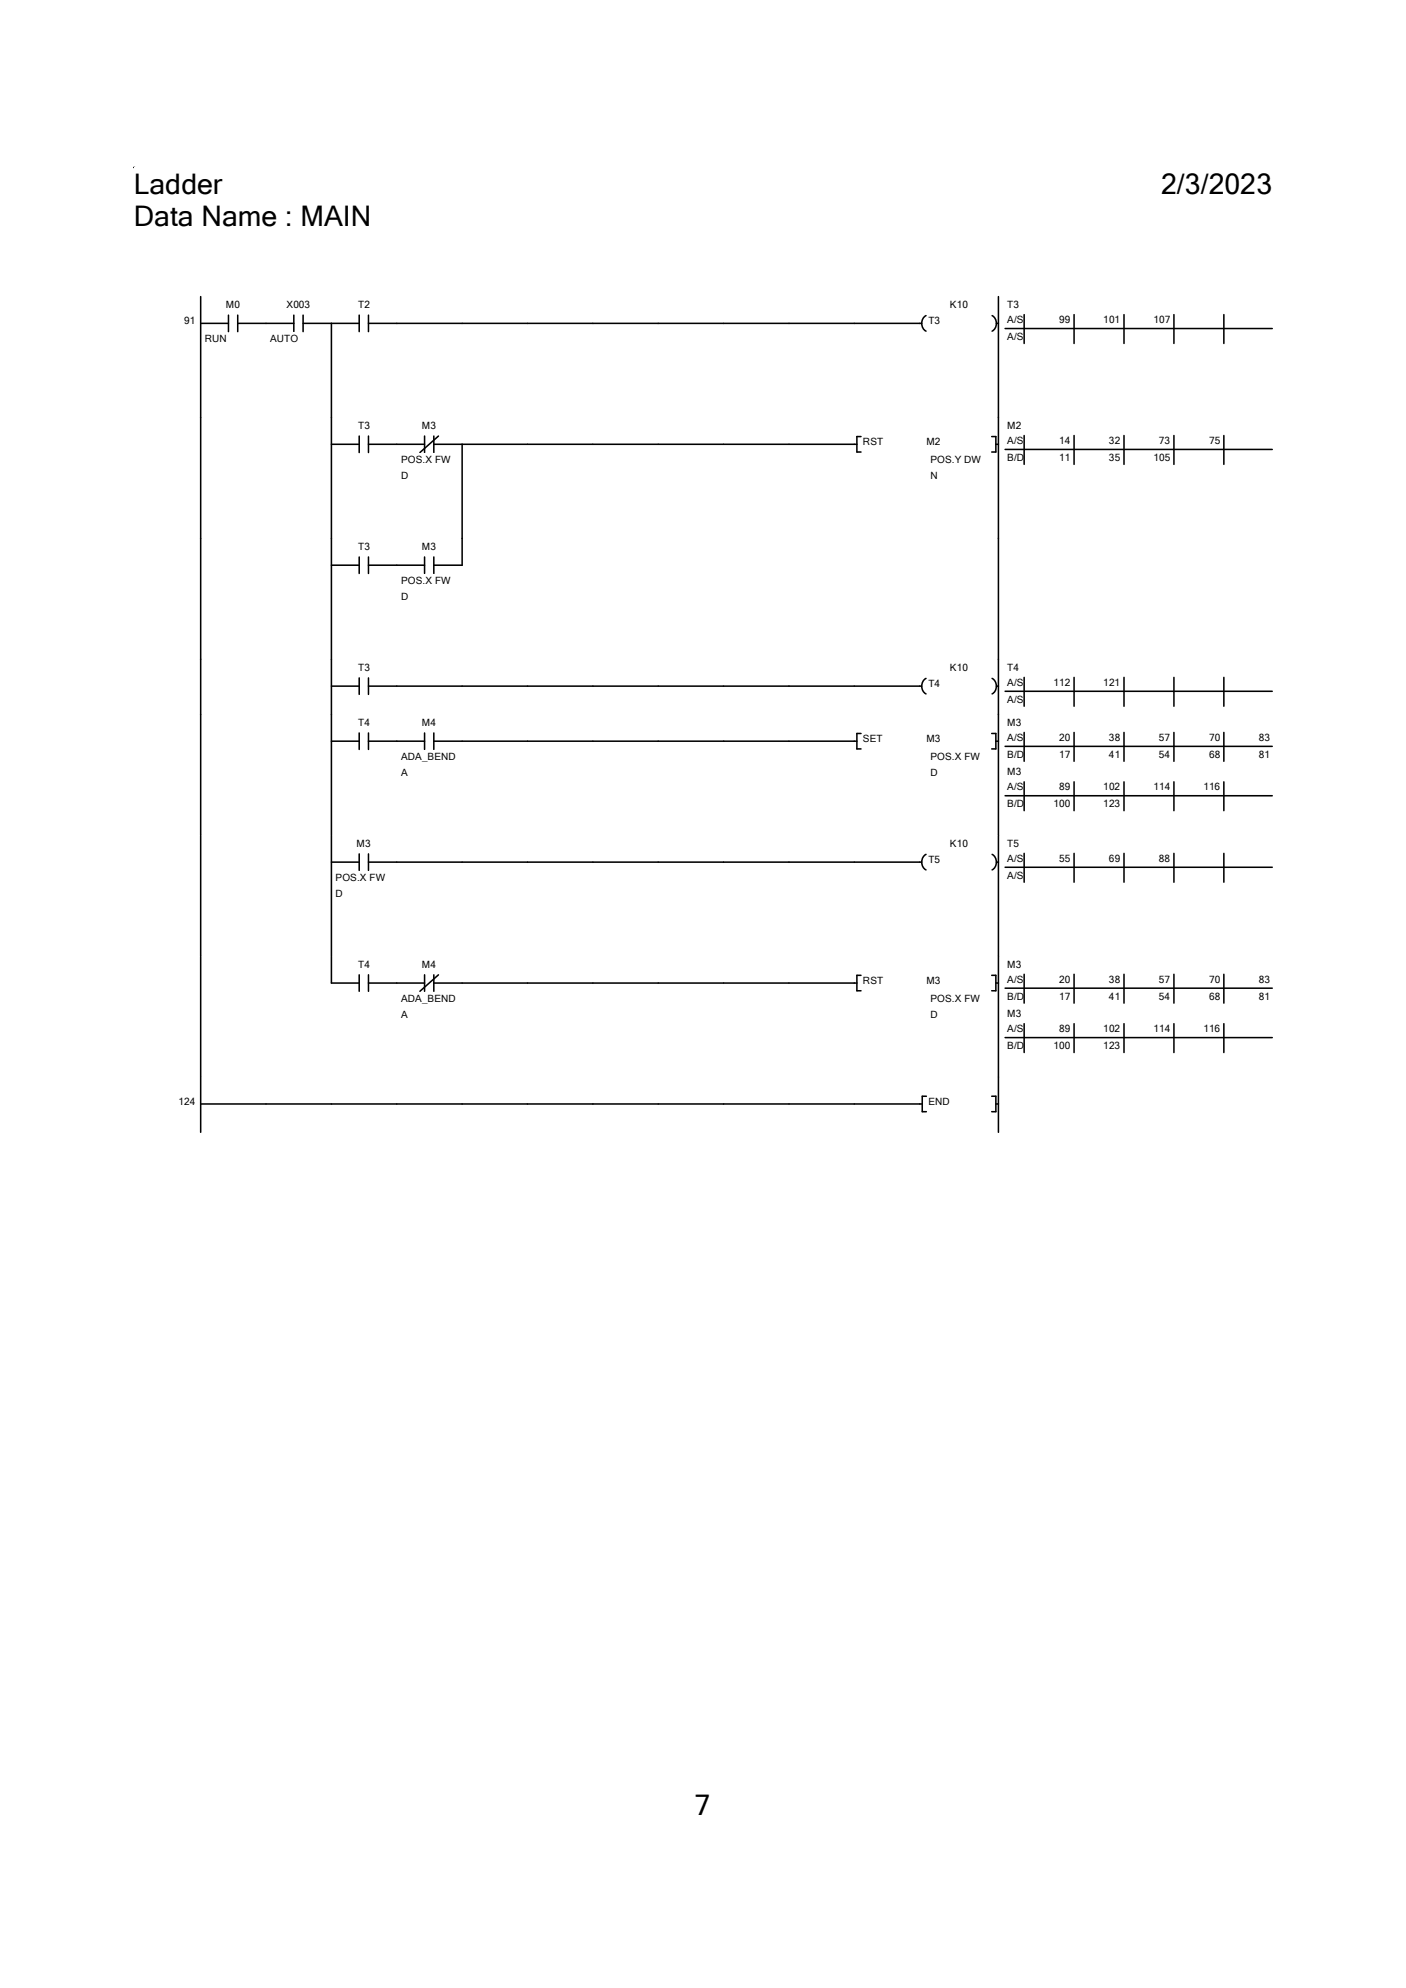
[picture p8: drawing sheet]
<svg xmlns="http://www.w3.org/2000/svg" width="210mm" height="297mm" viewBox="0 0 210 297" stroke-linecap="round" stroke-linejoin="round" font-family="sans-serif">
<path d="M20 44.3h170v218h-170z" fill-rule="evenodd" fill="#fff" stroke="#fff" stroke-width=".23"/>
<g fill="#fff">
<path d="M20 44.3h117.4v18.1h-117.4z" fill-rule="evenodd"/>
<path d="M137.4 44.3h11.7v18.1h-11.7zM27.5 47.1h2.1v1.7h-2.1z" fill-rule="evenodd"/>
</g>
<path d="M33.7 44.6h2.2v1.7h-2.2z" fill="#fff"/>
<path d="M30 48.3h4.1M34.1 47.1v2.4M35.5 48.3h4.2M35.5 47.1v2.4" fill="none" stroke="#000" stroke-width=".23"/>
<path d="M30.6 49.7h3.3v1.7h-3.3z" fill="#fff"/>
<path d="M30 44.3v18.1" fill="none" stroke="#000" stroke-width=".23"/>
<path d="M42.8 44.6h3.6v1.7h-3.6z" fill="#fff"/>
<path d="M39.7 48.3h4.2M43.9 47.1v2.4M45.3 48.3h4.2M45.3 47.1v2.4" fill="none" stroke="#000" stroke-width=".23"/>
<g fill="#fff">
<path d="M40.3 49.7h4.3v1.7h-4.3z"/>
<path d="M53.5 44.6h1.8v1.7h-1.8z"/>
</g>
<path d="M53.7 48.3h-4.2v14.1M53.7 47.1v2.4M55 48.3h82.7M55 47.1v2.4M138.3 47.2a1.37 1.37 0 0 0 0 2.3" fill="none" stroke="#000" stroke-width=".23"/>
<g fill="#fff">
<path d="M141.9 44.6h2.7v1.7h-2.7z"/>
<path d="M138.7 47.1h1.8v1.7h-1.8z"/>
</g>
<path d="M148.2 47.2a1.37 1.37 0 0 1 0 2.3M148.8 48.3h.3M149.1 44.3v18.1" fill="none" stroke="#000" stroke-width=".23"/>
<g fill="#fff">
<path d="M150.2 44.3h39.8v7.4h-39.8z"/>
<path d="M150.5 44.6h1.7v1.7h-1.7z"/>
<path d="M150.5 46.9h2.4v1.7h-2.4z"/>
<path d="M158.2 46.9h2.1v1.7h-2.1z"/>
<path d="M164.8 46.9h3v1.7h-3z"/>
<path d="M172.3 46.9h3v1.7h-3z"/>
<path d="M150.5 49.4h2.4v1.7h-2.4z"/>
</g>
<path d="M150.1 49.1h39.9M153 47v4.3M160.4 47v4.3M167.9 47v4.3M175.3 47v4.3M182.8 47v4.3" fill="none" stroke="#000" stroke-width=".23"/>
<path d="M20 62.4h129.1v18.1h-129.1z" fill-rule="evenodd" fill="#fff"/>
<path d="M30 62.4v18" fill="none" stroke="#000" stroke-width=".23"/>
<path d="M53.5 62.7h1.8v1.7h-1.8z" fill="#fff"/>
<path d="M49.5 66.4h4.2M49.5 62.4v18M53.7 65.1v2.5M55 66.4h4.3M55 65.1v2.5" fill="none" stroke="#000" stroke-width=".23"/>
<path d="M63 62.7h2.2v1.7h-2.2z" fill="#fff"/>
<path d="M59.3 66.4h4.1M63.4 65.1v2.5M64.8 66.4h4.2M64.8 65.1v2.5M65.5 65.1l-2.8 2.5" fill="none" stroke="#000" stroke-width=".23"/>
<g fill="#fff">
<path d="M59.9 67.8h7.5v1.7h-7.5z"/>
<path d="M59.9 70.2h1.1v1.7h-1.1z"/>
</g>
<path d="M128 66.4h-59v14M128.6 65.2h-.6v2.3h.6" fill="none" stroke="#000" stroke-width=".23"/>
<g fill="#fff">
<path d="M128.9 65.2h3.1v1.6h-3.1z"/>
<path d="M138.4 65.2h2.1v1.6h-2.1z"/>
<path d="M139 67.8h7.6v1.7h-7.6z"/>
<path d="M139 70.2h1.1v1.7h-1.1z"/>
</g>
<path d="M148.1 65.2h.7v2.3h-.7M148.8 66.4h.3M149.1 62.4v18" fill="none" stroke="#000" stroke-width=".23"/>
<g fill="#fff">
<path d="M150.2 62.4h39.8v7.4h-39.8z"/>
<path d="M150.5 62.7h2.1v1.7h-2.1z"/>
<path d="M150.5 64.9h2.4v1.7h-2.4z"/>
<path d="M158.2 64.9h2.1v1.7h-2.1z"/>
<path d="M165.7 64.9h2.1v1.7h-2.1z"/>
<path d="M173.1 64.9h2.1v1.7h-2.1z"/>
<path d="M180.6 64.9h2.1v1.7h-2.1z"/>
<path d="M150.5 67.4h2.5v1.7h-2.5z"/>
<path d="M158.2 67.4h2.1v1.7h-2.1z"/>
<path d="M165.7 67.4h2.1v1.7h-2.1z"/>
<path d="M172.3 67.4h3v1.7h-3z"/>
</g>
<path d="M150.1 67.1h39.9M153 65.1v4.3M160.4 65.1v4.3M167.9 65.1v4.3M175.3 65.1v4.3M182.8 65.1v4.3" fill="none" stroke="#000" stroke-width=".23"/>
<path d="M20 80.5h117.4v18.1h-117.4z" fill-rule="evenodd" fill="#fff"/>
<path d="M137.4 80.5h11.7v18.1h-11.7z" fill="#fff"/>
<path d="M30 80.4v18.1" fill="none" stroke="#000" stroke-width=".23"/>
<path d="M53.5 80.8h1.8v1.7h-1.8z" fill="#fff"/>
<path d="M49.5 84.4h4.2M49.5 80.4v18.1M53.7 83.2v2.5M55 84.4h4.3M55 83.2v2.5" fill="none" stroke="#000" stroke-width=".23"/>
<path d="M63 80.8h2.2v1.7h-2.2z" fill="#fff"/>
<path d="M59.3 84.4h4.1M63.4 83.2v2.5M64.8 84.4h4.2M64.8 83.2v2.5" fill="none" stroke="#000" stroke-width=".23"/>
<g fill="#fff">
<path d="M59.9 85.8h7.5v1.7h-7.5z"/>
<path d="M59.9 88.3h1.1v1.7h-1.1z"/>
</g>
<path d="M69 80.4v4M149.1 80.4v18.1" fill="none" stroke="#000" stroke-width=".23"/>
<path d="M20 98.6h117.4v8.2h-117.4z" fill-rule="evenodd" fill="#fff"/>
<path d="M137.4 98.6h11.7v8.2h-11.7z" fill="#fff"/>
<path d="M30 98.5v8.2" fill="none" stroke="#000" stroke-width=".23"/>
<path d="M53.5 98.8h1.8v1.7h-1.8z" fill="#fff"/>
<path d="M49.5 98.5v8.2M49.5 102.5h4.2M53.7 101.3v2.4M55 102.5h82.7M55 101.3v2.4M138.3 101.4a1.37 1.37 0 0 0 0 2.3" fill="none" stroke="#000" stroke-width=".23"/>
<g fill="#fff">
<path d="M141.9 98.8h2.7v1.7h-2.7z"/>
<path d="M138.7 101.3h1.8v1.7h-1.8z"/>
</g>
<path d="M149.1 98.5v8.2M148.2 101.4a1.37 1.37 0 0 1 0 2.3M148.8 102.5h.3" fill="none" stroke="#000" stroke-width=".23"/>
<g fill="#fff">
<path d="M150.2 98.5h39.8v7.4h-39.8z"/>
<path d="M150.5 98.8h1.7v1.7h-1.7z"/>
<path d="M150.5 101h2.4v1.7h-2.4z"/>
<path d="M157.4 101h2.9v1.7h-2.9z"/>
<path d="M164.8 101h3v1.7h-3z"/>
<path d="M150.5 103.6h2.4v1.7h-2.4z"/>
</g>
<path d="M150.1 103.3h39.9M153 101.2v4.3M160.4 101.2v4.3M167.9 101.2v4.3M175.3 101.2v4.3M182.8 101.2v4.3" fill="none" stroke="#000" stroke-width=".23"/>
<path d="M20 106.8h129.1v18h-129.1z" fill-rule="evenodd" fill="#fff"/>
<path d="M30 106.7v18.1" fill="none" stroke="#000" stroke-width=".23"/>
<path d="M53.5 107.1h1.8v1.7h-1.8z" fill="#fff"/>
<path d="M49.5 110.7h4.2M49.5 106.7v18.1M53.7 109.5v2.5M55 110.7h4.3M55 109.5v2.5" fill="none" stroke="#000" stroke-width=".23"/>
<path d="M63 107.1h2.2v1.7h-2.2z" fill="#fff"/>
<path d="M59.3 110.7h4.1M63.4 109.5v2.5M64.8 110.7h4.2M64.8 109.5v2.5" fill="none" stroke="#000" stroke-width=".23"/>
<g fill="#fff">
<path d="M59.9 112.1h8.2v1.7h-8.2z"/>
<path d="M59.9 114.6h1v1.7h-1z"/>
</g>
<path d="M69 110.7h59M128.6 109.6h-.6v2.3h.6" fill="none" stroke="#000" stroke-width=".23"/>
<g fill="#fff">
<path d="M128.9 109.5h3v1.7h-3z"/>
<path d="M138.4 109.5h2.1v1.7h-2.1z"/>
<path d="M139 112.1h7.4v1.7h-7.4z"/>
<path d="M139 114.6h1.1v1.7h-1.1z"/>
</g>
<path d="M148.1 109.6h.7v2.3h-.7M148.8 110.7h.3M149.1 106.7v18.1" fill="none" stroke="#000" stroke-width=".23"/>
<g fill="#fff">
<path d="M150.2 106.7h39.8v14.8h-39.8z"/>
<path d="M150.5 107.1h2.1v1.7h-2.1z"/>
<path d="M150.5 109.3h2.4v1.7h-2.4z"/>
<path d="M158.2 109.3h2.1v1.7h-2.1z"/>
<path d="M165.7 109.3h2.1v1.7h-2.1z"/>
<path d="M173.1 109.3h2.1v1.7h-2.1z"/>
<path d="M180.6 109.3h2.1v1.7h-2.1z"/>
<path d="M188 109.3h2.2v1.7h-2.2z"/>
<path d="M150.5 111.8h2.5v1.7h-2.5z"/>
<path d="M158.2 111.8h2.1v1.7h-2.1z"/>
<path d="M165.7 111.8h2.1v1.7h-2.1z"/>
<path d="M173.1 111.8h2.1v1.7h-2.1z"/>
<path d="M180.6 111.8h2.1v1.7h-2.1z"/>
<path d="M188 111.8h2.2v1.7h-2.2z"/>
</g>
<path d="M150.1 111.5h39.9M153 109.4v4.3M160.4 109.4v4.3M167.9 109.4v4.3M175.3 109.4v4.3M182.8 109.4v4.3" fill="none" stroke="#000" stroke-width=".23"/>
<g fill="#fff">
<path d="M150.5 114.4h2.1v1.7h-2.1z"/>
<path d="M150.5 116.7h2.4v1.7h-2.4z"/>
<path d="M158.2 116.7h2.1v1.7h-2.1z"/>
<path d="M164.8 116.7h3v1.7h-3z"/>
<path d="M172.3 116.7h3v1.7h-3z"/>
<path d="M179.7 116.7h3v1.7h-3z"/>
<path d="M150.5 119.2h2.5v1.7h-2.5z"/>
<path d="M157.4 119.2h2.9v1.7h-2.9z"/>
<path d="M164.8 119.2h3v1.7h-3z"/>
</g>
<path d="M150.1 118.9h39.9M153 116.8v4.3M160.4 116.8v4.3M167.9 116.8v4.3M175.3 116.8v4.3M182.8 116.8v4.3" fill="none" stroke="#000" stroke-width=".23"/>
<path d="M20 124.8h117.4v18.1h-117.4z" fill-rule="evenodd" fill="#fff"/>
<path d="M137.4 124.8h11.7v18.1h-11.7z" fill="#fff"/>
<path d="M30 124.8v18.1" fill="none" stroke="#000" stroke-width=".23"/>
<path d="M53.3 125.1h2.1v1.7h-2.1z" fill="#fff"/>
<path d="M49.5 128.8h4.2M53.7 127.6v2.4M55 128.8h4.3M55 127.6v2.4" fill="none" stroke="#000" stroke-width=".23"/>
<g fill="#fff">
<path d="M50.1 130.2h7.5v1.7h-7.5z"/>
<path d="M50.1 132.6h1.1v1.7h-1.1z"/>
</g>
<path d="M49.5 124.8v18.1M59.3 128.8h78.4M138.3 127.6a1.37 1.37 0 0 0 0 2.4" fill="none" stroke="#000" stroke-width=".23"/>
<g fill="#fff">
<path d="M141.9 125.1h2.7v1.7h-2.7z"/>
<path d="M138.7 127.6h1.8v1.7h-1.8z"/>
</g>
<path d="M148.2 127.6a1.37 1.37 0 0 1 0 2.4M148.8 128.8h.3M149.1 124.8v18.1" fill="none" stroke="#000" stroke-width=".23"/>
<g fill="#fff">
<path d="M150.2 124.8h39.8v7.4h-39.8z"/>
<path d="M150.5 125.1h1.7v1.7h-1.7z"/>
<path d="M150.5 127.3h2.4v1.7h-2.4z"/>
<path d="M158.2 127.3h2.1v1.7h-2.1z"/>
<path d="M165.7 127.3h2.1v1.7h-2.1z"/>
<path d="M173.1 127.3h2.1v1.7h-2.1z"/>
<path d="M150.5 129.9h2.4v1.7h-2.4z"/>
</g>
<path d="M150.1 129.6h39.9M153 127.5v4.3M160.4 127.5v4.3M167.9 127.5v4.3M175.3 127.5v4.3M182.8 127.5v4.3" fill="none" stroke="#000" stroke-width=".23"/>
<path d="M20 142.9h129.1v18.1h-129.1z" fill-rule="evenodd" fill="#fff"/>
<path d="M30 142.9v18" fill="none" stroke="#000" stroke-width=".23"/>
<path d="M53.5 143.2h1.8v1.7h-1.8z" fill="#fff"/>
<path d="M49.5 142.9v4h4.2M53.7 145.6v2.5M55 146.9h4.3M55 145.6v2.5" fill="none" stroke="#000" stroke-width=".23"/>
<path d="M63 143.2h2.2v1.7h-2.2z" fill="#fff"/>
<path d="M59.3 146.9h4.1M63.4 145.6v2.5M64.8 146.9h4.2M64.8 145.6v2.5M65.5 145.6l-2.8 2.5" fill="none" stroke="#000" stroke-width=".23"/>
<g fill="#fff">
<path d="M59.9 148.3h8.2v1.6h-8.2z"/>
<path d="M59.9 150.7h1v1.7h-1z"/>
</g>
<path d="M69 146.9h59M128.6 145.7h-.6v2.3h.6" fill="none" stroke="#000" stroke-width=".23"/>
<g fill="#fff">
<path d="M128.9 145.6h3.1v1.7h-3.1z"/>
<path d="M138.4 145.6h2.1v1.7h-2.1z"/>
<path d="M139 148.3h7.4v1.6h-7.4z"/>
<path d="M139 150.7h1.1v1.7h-1.1z"/>
</g>
<path d="M148.1 145.7h.7v2.3h-.7M148.8 146.9h.3M149.1 142.9v18" fill="none" stroke="#000" stroke-width=".23"/>
<g fill="#fff">
<path d="M150.2 142.9h39.8v14.7h-39.8z"/>
<path d="M150.5 143.2h2.1v1.7h-2.1z"/>
<path d="M150.5 145.4h2.4v1.7h-2.4z"/>
<path d="M158.2 145.4h2.1v1.7h-2.1z"/>
<path d="M165.7 145.4h2.1v1.7h-2.1z"/>
<path d="M173.1 145.4h2.1v1.7h-2.1z"/>
<path d="M180.6 145.4h2.1v1.7h-2.1z"/>
<path d="M188 145.4h2.2v1.7h-2.2z"/>
<path d="M150.5 148h2.5v1.6h-2.5z"/>
<path d="M158.2 148h2.1v1.6h-2.1z"/>
<path d="M165.7 148h2.1v1.6h-2.1z"/>
<path d="M173.1 148h2.1v1.6h-2.1z"/>
<path d="M180.6 148h2.1v1.6h-2.1z"/>
<path d="M188 148h2.2v1.6h-2.2z"/>
</g>
<path d="M150.1 147.6h39.9M153 145.6v4.3M160.4 145.6v4.3M167.9 145.6v4.3M175.3 145.6v4.3M182.8 145.6v4.3" fill="none" stroke="#000" stroke-width=".23"/>
<g fill="#fff">
<path d="M150.5 150.6h2.1v1.7h-2.1z"/>
<path d="M150.5 152.8h2.4v1.7h-2.4z"/>
<path d="M158.2 152.8h2.1v1.7h-2.1z"/>
<path d="M164.8 152.8h3v1.7h-3z"/>
<path d="M172.3 152.8h3v1.7h-3z"/>
<path d="M179.7 152.8h3v1.7h-3z"/>
<path d="M150.5 155.3h2.5v1.7h-2.5z"/>
<path d="M157.4 155.3h2.9v1.7h-2.9z"/>
<path d="M164.8 155.3h3v1.7h-3z"/>
</g>
<path d="M150.1 155h39.9M153 152.9v4.3M160.4 152.9v4.3M167.9 152.9v4.3M175.3 152.9v4.3M182.8 152.9v4.3" fill="none" stroke="#000" stroke-width=".23"/>
<g fill="#fff">
<path d="M20 161h117.4v8.2h-117.4z" fill-rule="evenodd"/>
<path d="M137.4 161h11.7v8.2h-11.7zM26.7 163.7h2.9v1.7h-2.9z" fill-rule="evenodd"/>
</g>
<path d="M30 164.9h107.8M30 160.9v8.3M138.4 163.8h-.6v2.3h.6" fill="none" stroke="#000" stroke-width=".23"/>
<path d="M138.7 163.7h3.2v1.7h-3.2z" fill="#fff"/>
<path d="M20 25h.1M148.1 163.8h.7v2.3h-.7M148.8 164.9h.3M149.1 160.9v8.3" fill="none" stroke="#000" stroke-width=".23"/>
<g fill="#fff">
<path d="M20 25h13.2v4.8h-13.2z"/>
<path d="M173.4 25h16.6v4.8h-16.6z"/>
<path d="M20 29.8h35.5v4.7h-35.5z"/>
<path d="M103.8 267.3h2.3v4.7h-2.3z"/>
</g>
<g font-size="4.2">
<text x="20" y="28.9">Ladder</text>
<text x="173.4" y="28.9">2/3/2023</text>
<text x="20" y="33.7">Data Name : MAIN</text>
<text x="103.8" y="271.1">7</text>
</g>
<g font-size="1.5">
<text x="33.7" y="46">M0</text>
<text x="42.8" y="46">X003</text>
<text x="53.5" y="46">T2</text>
<text x="141.9" y="46">K10</text>
<text x="150.5" y="46">T3</text>
<text x="27.5" y="48.5">91</text>
<text x="30.6" y="51.1">RUN</text>
<text x="40.3" y="51.1">AUTO</text>
<text x="138.7" y="48.5">T3</text>
<text x="150.5" y="48.3">A/S</text>
<text x="150.5" y="50.8">A/S</text>
<text x="158.2" y="48.3">99</text>
<text x="164.8" y="48.3">101</text>
<text x="172.3" y="48.3">107</text>
<text x="53.5" y="64.1">T3</text>
<text x="63" y="64.1">M3</text>
<text x="150.5" y="64.1">M2</text>
<text x="59.9" y="69.2">POS.X FW</text>
<text x="59.9" y="71.6">D</text>
<text x="128.9" y="66.5">RST</text>
<text x="138.4" y="66.5">M2</text>
<text x="139" y="69.2">POS.Y DW</text>
<text x="139" y="71.6">N</text>
<text x="150.5" y="66.3">A/S</text>
<text x="150.5" y="68.8">B/D</text>
<text x="158.2" y="66.3">14</text>
<text x="158.2" y="68.8">11</text>
<text x="165.7" y="66.3">32</text>
<text x="165.7" y="68.8">35</text>
<text x="172.3" y="68.8">105</text>
<text x="173.1" y="66.3">73</text>
<text x="180.6" y="66.3">75</text>
<text x="53.5" y="82.2">T3</text>
<text x="63" y="82.2">M3</text>
<text x="59.9" y="87.2">POS.X FW</text>
<text x="59.9" y="89.7">D</text>
<text x="53.5" y="100.2">T3</text>
<text x="141.9" y="100.2">K10</text>
<text x="150.5" y="100.2">T4</text>
<text x="138.7" y="102.7">T4</text>
<text x="150.5" y="102.4">A/S</text>
<text x="150.5" y="105">A/S</text>
<text x="157.4" y="102.4">112</text>
<text x="164.8" y="102.4">121</text>
<text x="53.5" y="108.5">T4</text>
<text x="59.9" y="113.5">ADA_BEND</text>
<text x="63" y="108.5">M4</text>
<text x="128.9" y="110.9">SET</text>
<text x="138.4" y="110.9">M3</text>
<text x="139" y="113.5">POS.X FW</text>
<text x="150.5" y="108.5">M3</text>
<text x="150.5" y="110.7">A/S</text>
<text x="150.5" y="113.2">B/D</text>
<text x="158.2" y="110.7">20</text>
<text x="158.2" y="113.2">17</text>
<text x="165.7" y="110.7">38</text>
<text x="165.7" y="113.2">41</text>
<text x="173.1" y="110.7">57</text>
<text x="173.1" y="113.2">54</text>
<text x="180.6" y="110.7">70</text>
<text x="180.6" y="113.2">68</text>
<text x="188" y="110.7">83</text>
<text x="188" y="113.2">81</text>
<text x="59.9" y="116">A</text>
<text x="139" y="116">D</text>
<text x="150.5" y="115.8">M3</text>
<text x="150.5" y="118.1">A/S</text>
<text x="158.2" y="118.1">89</text>
<text x="164.8" y="118.1">102</text>
<text x="172.3" y="118.1">114</text>
<text x="179.7" y="118.1">116</text>
<text x="150.5" y="120.6">B/D</text>
<text x="157.4" y="120.6">100</text>
<text x="164.8" y="120.6">123</text>
<text x="50.1" y="131.6">POS.X FW</text>
<text x="53.3" y="126.5">M3</text>
<text x="138.7" y="129">T5</text>
<text x="141.9" y="126.5">K10</text>
<text x="150.5" y="126.5">T5</text>
<text x="150.5" y="128.7">A/S</text>
<text x="150.5" y="131.3">A/S</text>
<text x="158.2" y="128.7">55</text>
<text x="165.7" y="128.7">69</text>
<text x="173.1" y="128.7">88</text>
<text x="50.1" y="134">D</text>
<text x="53.5" y="144.6">T4</text>
<text x="59.9" y="149.6">ADA_BEND</text>
<text x="63" y="144.6">M4</text>
<text x="128.9" y="147">RST</text>
<text x="138.4" y="147">M3</text>
<text x="139" y="149.6">POS.X FW</text>
<text x="150.5" y="144.6">M3</text>
<text x="150.5" y="146.8">A/S</text>
<text x="150.5" y="149.4">B/D</text>
<text x="158.2" y="146.8">20</text>
<text x="158.2" y="149.4">17</text>
<text x="165.7" y="146.8">38</text>
<text x="165.7" y="149.4">41</text>
<text x="173.1" y="146.8">57</text>
<text x="173.1" y="149.4">54</text>
<text x="180.6" y="146.8">70</text>
<text x="180.6" y="149.4">68</text>
<text x="188" y="146.8">83</text>
<text x="188" y="149.4">81</text>
<text x="59.9" y="152.1">A</text>
<text x="139" y="152.1">D</text>
<text x="150.5" y="152">M3</text>
<text x="150.5" y="154.2">A/S</text>
<text x="158.2" y="154.2">89</text>
<text x="164.8" y="154.2">102</text>
<text x="172.3" y="154.2">114</text>
<text x="179.7" y="154.2">116</text>
<text x="150.5" y="156.7">B/D</text>
<text x="157.4" y="156.7">100</text>
<text x="164.8" y="156.7">123</text>
<text x="26.7" y="165.1">124</text>
<text x="138.7" y="165.1">END</text>
</g>
</svg>
